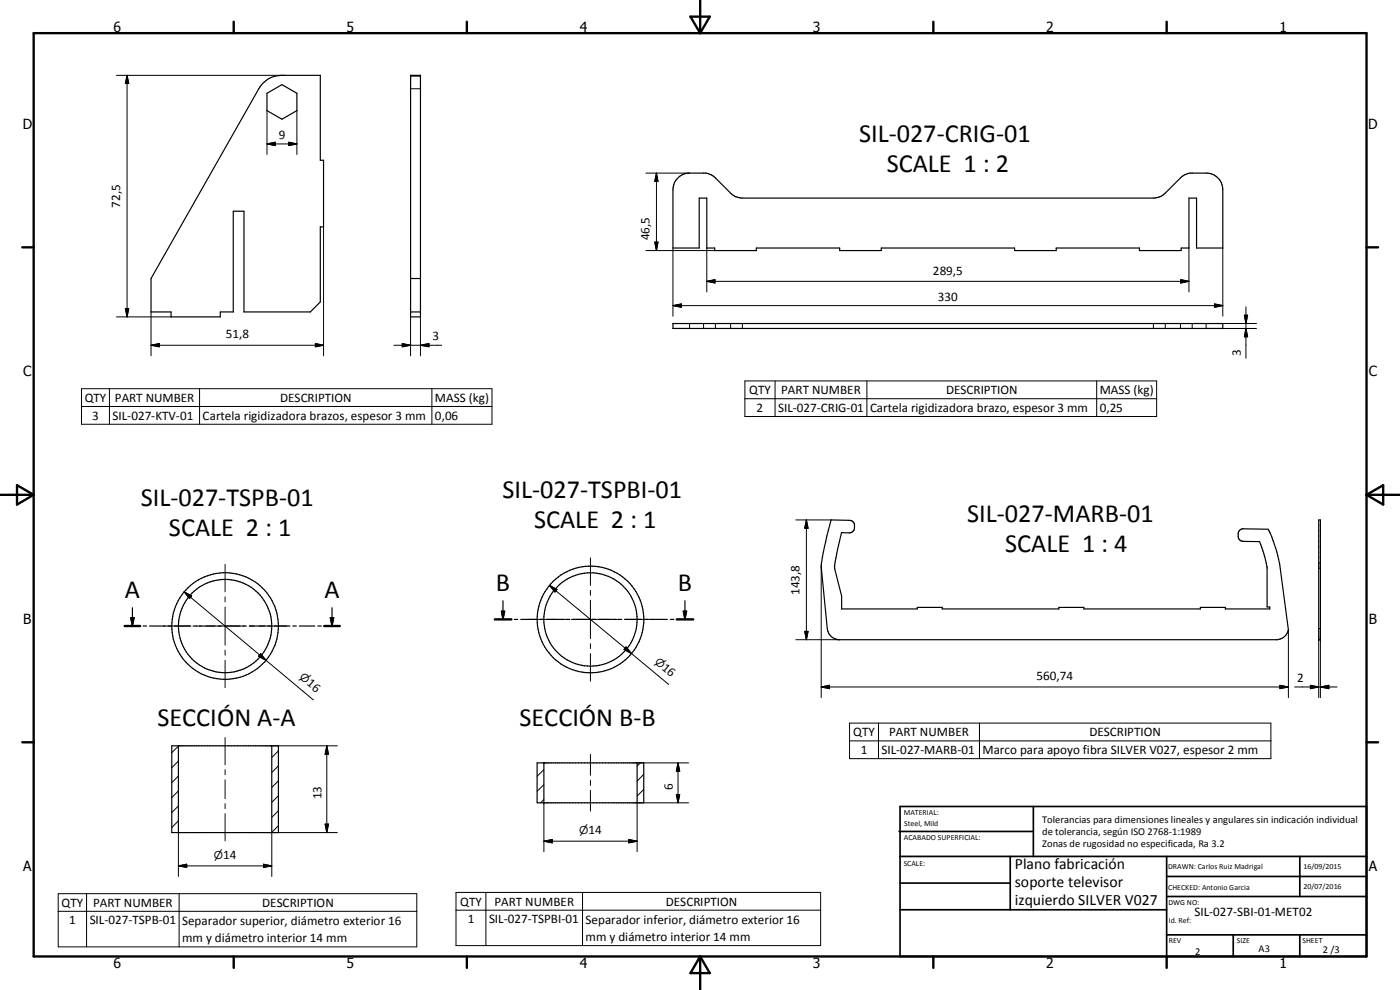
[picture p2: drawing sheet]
<svg xmlns="http://www.w3.org/2000/svg" width="420mm" height="297mm" viewBox="0 0 420 297" stroke-linecap="round" stroke-linejoin="round" font-family="sans-serif">
<g fill="none" stroke="#000" stroke-width=".35">
<path d="M78.8 25.1a7.6 7.6 0 0 1 5.6-2.5h11.7v25.5h1v20h-1v22.5l-3 3h-19.9v-30.2h-3.2v30.2h-3.9v1.5h-14.8v-1.5h-6v-10l32.4-57zM80.1 28l4.5-2.6 4.5 2.6v5.2l-4.5 2.6-4.5-2.6zM123.2 22.6h3v72.5h-3zM123.2 22.8h3M203.3 53.6l1.2-1 1.9-.7 6.2 .2 1.7 .9 5.3 5.3 1.3 .8 1.9 .3h123.3a5.1 5.1 0 0 0 3.6-1.4l4.9-5 .8-.5 1.9-.6h5.2a5 5 0 0 1 4.5 5v17.5h-7.9v-15h-2.3v15h-2.3v.8h-12.5v-.8h-25v.8h-12.5v-.8h-40v.8h-12.5v-.8h-25v.8h-12.5v-.8h-2.4v-15h-2.3v15h-7.8v-17.5l.4-2zM123.2 93.6h3M123.2 83.6h3M202 97.1h165v1.5h-165zM249.4 156l5.6 .1 1 .5a2.02 2.02 0 0 1 .4 2.1l-.4 .7-.8 .5-2.7-.1-1.9 8.8-.1 1.9 2.1 8.4v3.8h22.7v-.5h7.5v.5h35v-.5h7.5v.5h34.9v-.5h7.5v.5h13.4v-.6h-.8v-12l-1-3.9-1.3-3.7-4.9-.1a1.8 1.8 0 0 1-1.5-2.6l.5-.7 .7-.4 7.8 .1 .3 .6 2 5.1 1.1 4.5 2.7 20a3.8 3.8 0 0 1-3.3 2.9h-131.9a3.8 3.8 0 0 1-3.2-3.3l-1.8-18.1a45.9 45.9 0 0 1 2.1-11.2zM395.8 156h.5v35.9h-.5zM37.4 187.8h4.7M39.2 185.3h1l-.5 2.5z"/>
<path d="M39.7 182.3v5.5M43 187.8h1M44.9 187.8h4.7M50.4 187.8h1.1M52.4 187.8h4.7M57.9 187.8h1.1M59.8 187.8h4.7M65.4 187.8h1.1M67.3 187.8h4.7M72.9 187.8h1M74.8 187.8h4.7M80.4 187.8h1"/>
<path d="M82.3 187.8h4.7M87.9 187.8h1M89.8 187.8h4.7M95.4 187.8h1M97.3 187.8h4.7M99.1 185.3h1l-.5 2.5zM99.6 182.3v5.5M148.5 185.8h5M150.5 183.4h1l-.6 2.4zM150.9 180.3v5.5M154.3 185.8h1.1M156.3 185.8h5"/>
<path d="M162.1 185.8h1.1M164.1 185.8h5M170 185.8h1M171.9 185.8h5M177.7 185.8h1.1M179.7 185.8h5M185.6 185.8h1M187.5 185.8h5M193.4 185.8h1M195.3 185.8h5M201.2 185.8h1M203.1 185.8h5"/>
<path d="M205.1 183.4h1l-.5 2.4zM205.6 180.3v5.5M51.6 223.8h32v26h-32zM53.5 223.8v26M81.6 223.8v26M161.2 228.9h32v12h-32zM163.2 228.9v12M191.2 228.9v12"/>
<circle cx="67.6" cy="187.8" r="14"/>
<circle cx="67.6" cy="187.9" r="16"/>
<circle cx="177.2" cy="185.9" r="16"/>
<circle cx="177.2" cy="185.9" r="14"/>
</g>
<g fill="#000">
<circle cx="123.2" cy="22.6" r=".18"/>
<circle cx="126.2" cy="22.6" r=".18"/>
<circle cx="395.8" cy="191.9" r=".18"/>
<circle cx="396.3" cy="191.9" r=".18"/>
<circle cx="163.2" cy="228.9" r=".18"/>
<circle cx="163.2" cy="240.9" r=".18"/>
</g>
<g fill="none" stroke="#000" stroke-width=".3">
<path d="M35 22.6h50.4M38.1 22.6l.5 2.5h-1zM38.1 22.6v72.5M80.1 33.2v13.2M89.1 33.2v13.2M123.2 26.6h3M80.1 43.2l2.5-.5v1zM80.1 43.2h9M86.6 42.7l2.5 .5-2.5 .5zM193.8 51.9h13.2M197 51.9l.5 2.5h-1zM197 51.9v23.3"/>
<path d="M97.1 68.1v38.7M193.8 75.2h20.7M196.5 72.6h1l-.5 2.6zM202 74.4v20.5M212.1 74.4v13.2M356.8 74.4v13.2M367 74.4v20.5M35 95.1h16.3M37.6 92.6h1l-.5 2.5zM45.3 93.6v13.2M123.2 95.1v11.7M126.2 95.1v11.7"/>
<path d="M202 91.7l2.5-.5v1zM202 91.7h165M207 97.1v1.5M211.1 97.1v1.5M212.1 84.4l2.5-.5v1zM212.1 84.4h144.7M214.7 97.1v1.5M219.3 97.1v1.5M222.8 97.1v1.5M346.1 97.1v1.5M349.7 97.1v1.5M354.3 97.1v1.5"/>
<path d="M354.4 83.9l2.4 .5-2.4 .5zM357.8 97.1v1.5M362 97.1v1.5M364.5 91.2l2.5 .5-2.5 .5zM367 97.1h10.1M367 98.6h10.1M373.5 94.6h.9l-.5 2.5zM373.9 98.6l.5 2.4h-.9zM373.9 92.1v15.4M24.5 116.6h123.1v10.7h-123.1zM32.8 116.6v10.7M45.3 103.6l2.5-.5v1z"/>
<path d="M45.3 103.6h51.8M59.9 116.6v10.7M94.6 103.1l2.5 .5-2.5 .5zM118.2 103.6h14.3M120.7 103.1l2.5 .5-2.5 .5zM126.2 103.6l2.5-.5v1zM129.6 116.6v10.7M223.6 114.3h123.5v10.7h-123.5zM223.6 119.6h123.5M232.6 114.3v10.7M260.2 114.3v10.7M329.1 114.3v10.7"/>
<path d="M24.5 122h123.1M238.8 156h10.6M242 156l.5 2.5h-1zM242 156v35.9M55.3 177.6l2.2 1.2-.6 .8zM55.3 177.6l24.5 20.5M67.6 169.3v8.3M67.6 179.1v1.5M164.9 175.6l2.3 1.3-.7 .7zM164.9 175.6l24.6 20.5M177.2 167.4v8.2M177.2 177.1v1.5"/>
<path d="M246.5 169.8v39.5M395.8 170.5h.5M395.8 168.9h.5M49.1 187.8h8.2M58.8 187.8h1.5M61.8 187.8h11.5M67.6 182.1v11.5M67.6 195.1v1.5M67.6 198.1v8.2M74.8 187.8h1.5M77.8 187.8h8.3M78.2 196.1l1.6 2-2.2-1.2z"/>
<path d="M79.8 198.1l14.3 11.9M158.7 185.8h8.3M168.5 185.8h1.5M171.5 185.8h11.5M177.2 180.1v11.5M177.2 193.1v1.5M177.2 196.1v8.3M184.5 185.8h1.5M187.5 185.8h8.2M187.9 194.1l1.6 2-2.2-1.2zM189.5 196.1l11.2 9.3M238.8 191.9h13.2"/>
<path d="M241.5 189.4h1l-.5 2.5zM386.7 189v20.3M395.8 188.6h.5M395.8 191.9v17.4M396.3 191.9v17.4M246.5 206.1l2.5-.5v1zM246.5 206.1h140.2M255 217h126.4v10.6h-126.4zM263.6 217v10.6M294 217v10.6M384.1 205.6l2.6 .5-2.6 .5zM388.5 206.1h12.8"/>
<path d="M393.3 205.6l2.5 .5-2.5 .5zM396.3 206.1l2.5-.5v1zM53.5 237.3l-1.9 2M53.5 232.8l-1.9 2M53.5 228.3l-1.9 2M53.5 223.9l-1.9 1.9M67.6 221.3v8.1M67.6 230.9v1.6M67.6 234v5.6M81.6 223.8h19.6M83.6 238.8l-2 1.9M83.6 234.3l-2 2"/>
<path d="M83.6 229.8l-2 2M83.6 225.3l-2 2M98.1 223.8l.5 2.5h-1zM98.1 223.8v26M163.2 239.9l-1 1M163.2 235.4l-2 2M163.2 230.9l-2 2M177.2 226.4v6.2M177.2 234.1v1.5M177.2 237.1v6.3M191.2 228.9h15.5M192.2 228.9l-1 1"/>
<path d="M193.2 236.9l-2 1.9M193.2 232.3l-2 2.1M203 238.4h1l-.5 2.5zM203.5 228.9l.5 2.5h-1zM203.5 228.9v12M255 222.3h126.4M53.5 259.8l2.5-.5v1zM53.5 246.3l-1.9 2M53.5 241.8l-1.9 2M53.5 259.8h28.1M53.5 249.8v13.2M67.6 241.1v1.5"/>
<path d="M67.6 244.1v8.2M79.1 259.3l2.5 .5-2.5 .5zM83.6 247.7l-2 2M83.6 243.2l-2 2M97.6 247.3h1l-.5 2.5zM101.2 249.8h-19.6v13.2M163.2 252.4l2.5-.5v1zM163.2 252.4h28M163.2 240.9v14.7M188.7 251.9l2.5 .5-2.5 .5zM206.7 240.9h-15.5v14.7M17.5 268.1h107.6v16h-107.6z"/>
<path d="M17.5 273.4h107.6M26 268.1v16M53.8 268.1v16M136.9 267.8h109.4v15.9h-109.4zM136.9 273.1h109.4M145.8 267.8v15.9M174.8 267.8v15.9"/>
</g>
<g fill="none" stroke="#000" stroke-width=".71">
<path d="M10.1 9.9h400v277.1h-400zM70.1 6.5v3.4M140.1 6.5v3.4M207.2 5h5.8l-2.9 4.9zM210.1 0v9.9M280.1 6.5v3.4M350.1 6.5v3.4M6.7 74.2h3.4M410.1 74.2h3.5M.1 148.5h10M5.1 145.6l5 2.9-5 2.9zM410.1 148.5h10"/>
<path d="M410.1 148.5l5-2.9v5.8zM37.4 187.8h4.7M97.3 187.8h4.7M148.5 185.8h5M203.1 185.8h5M6.7 222.7h3.4M410.1 222.7h3.5M70.1 287v3.4M140.1 287v3.4M210.1 287v10M210.1 287l2.9 5h-5.8zM280.1 287v3.4"/>
<path d="M350.1 287v3.4"/>
</g>
<g fill="none" stroke="#000" stroke-width=".51">
<path d="M269.8 249.5h40.3M270.1 242h140v45h-140zM270.1 257h140M303.2 257v16M310.1 242v15M350.1 257v30M390.1 257v12M270.1 265h33.1M270.1 273h80M350.1 269h60M350.1 263h60M350.1 280.5h60"/>
<path d="M370.1 280.5v6.5M390.1 280.5v6.5"/>
</g>
<g fill="#000">
<path d="M38.1 22.6l.5 2.5h-1zM80.1 43.2l2.5-.5v1zM86.6 42.7l2.5 .5-2.5 .5zM197 51.9l.5 2.5h-1zM196.5 72.6h1l-.5 2.6zM37.6 92.6h1l-.5 2.5zM202 91.7l2.5-.5v1zM212.1 84.4l2.5-.5v1zM354.4 83.9l2.4 .5-2.4 .5zM364.5 91.2l2.5 .5-2.5 .5zM373.5 94.6h.9l-.5 2.5zM45.3 103.6l2.5-.5v1z"/>
<path d="M94.6 103.1l2.5 .5-2.5 .5zM120.7 103.1l2.5 .5-2.5 .5zM126.2 103.6l2.5-.5v1zM373.9 98.6l.5 2.4h-.9zM242 156l.5 2.5h-1zM55.3 177.6l2.2 1.2-.6 .8zM164.9 175.6l2.3 1.3-.7 .7zM39.2 185.3h1l-.5 2.5zM78.2 196.1l1.6 2-2.2-1.2zM99.1 185.3h1l-.5 2.5zM150.5 183.4h1l-.6 2.4zM187.9 194.1l1.6 2-2.2-1.2z"/>
<path d="M205.1 183.4h1l-.5 2.4zM241.5 189.4h1l-.5 2.5zM246.5 206.1l2.5-.5v1zM384.1 205.6l2.6 .5-2.6 .5zM393.3 205.6l2.5 .5-2.5 .5zM396.3 206.1l2.5-.5v1zM98.1 223.8l.5 2.5h-1zM203 238.4h1l-.5 2.5zM203.5 228.9l.5 2.5h-1zM53.5 259.8l2.5-.5v1zM97.6 247.3h1l-.5 2.5zM163.2 252.4l2.5-.5v1z"/>
<path d="M188.7 251.9l2.5 .5-2.5 .5zM79.1 259.3l2.5 .5-2.5 .5z"/>
</g>
<g font-size="7.9">
<text x="257.8" y="42.6">SIL-027-CRIG-01</text>
<text x="266.1" y="51.6">SCALE 1 : 2</text>
<text x="150.8" y="149.5">SIL-027-TSPBI-01</text>
<text x="42.2" y="151.8">SIL-027-TSPB-01</text>
<text x="50.7" y="160.7">SCALE 2 : 1</text>
<text x="160.3" y="158.5">SCALE 2 : 1</text>
<text x="290.3" y="156.8">SIL-027-MARB-01</text>
<text x="301.7" y="165.7">SCALE 1 : 4</text>
<text x="37.5" y="179.3">A</text>
<text x="97.4" y="179.3">A</text>
<text x="148.8" y="177.4">B</text>
<text x="203.4" y="177.4">B</text>
<text x="47.3" y="218">SECCIÓN A-A</text>
<text x="155.9" y="217.8">SECCIÓN B-B</text>
</g>
<g font-size="4.7">
<text x="304.6" y="260.8">Plano fabricación</text>
<text x="304.6" y="266.2">soporte televisor</text>
<text x="304.6" y="271.6">izquierdo SILVER V027</text>
</g>
<g font-size="4.2">
<text x="34" y="9.6">6</text>
<text x="104" y="9.6">5</text>
<text x="174" y="9.6">4</text>
<text x="244" y="9.6">3</text>
<text x="314" y="9.6">2</text>
<text x="384" y="9.6">1</text>
<text x="6.8" y="38.7">D</text>
<text x="410.6" y="38.7">D</text>
<text x="7" y="112.9">C</text>
<text x="410.8" y="112.9">C</text>
<text x="7" y="187.1">B</text>
<text x="410.8" y="187.1">B</text>
<text x="7" y="261.4">A</text>
<text x="410.8" y="261.4">A</text>
<text x="34" y="290.4">6</text>
<text x="104" y="290.4">5</text>
<text x="174" y="290.4">4</text>
<text x="244" y="290.4">3</text>
<text x="314" y="290.4">2</text>
<text x="384" y="290.4">1</text>
</g>
<g font-size="3.9">
<text x="83.6" y="41.7">9</text>
<text x="36.1" y="62.3" transform="rotate(-90 36.1 62.3)">72,5</text>
<text x="194.9" y="72.1" transform="rotate(-90 194.9 72.1)">46,5</text>
<text x="280" y="82.4">289,5</text>
<text x="281.5" y="90.2">330</text>
<text x="67.8" y="101.5">51,8</text>
<text x="129.8" y="102.1">3</text>
<text x="372.4" y="106.8" transform="rotate(-90 372.4 106.8)">3</text>
<text x="224.9" y="118.3">QTY</text>
<text x="234.4" y="118.2">PART NUMBER</text>
<text x="283.9" y="118.3">DESCRIPTION</text>
<text x="330.1" y="118.4">MASS (kg)</text>
<text x="25.4" y="120.6">QTY</text>
<text x="27.7" y="125.9">3</text>
<text x="33.8" y="125.9">SIL-027-KTV-01</text>
<text x="34.4" y="120.6">PART NUMBER</text>
<text x="60.8" y="126">Cartela rigidizadora brazos, espesor 3 mm</text>
<text x="84.1" y="120.6">DESCRIPTION</text>
<text x="130.5" y="120.7">MASS (kg)</text>
<text x="130.5" y="125.9">0,06</text>
<text x="227.1" y="123.6">2</text>
<text x="233.5" y="123.6">SIL-027-CRIG-01</text>
<text x="261.1" y="123.7">Cartela rigidizadora brazo, espesor 3 mm</text>
<text x="330.1" y="123.6">0,25</text>
<text x="239.9" y="178.5" transform="rotate(-90 239.9 178.5)">143,8</text>
<text x="198.4" y="200.7" transform="rotate(40 198.4 200.7)">16</text>
<text x="91.9" y="205.4" transform="rotate(40 91.9 205.4)">16</text>
<text x="311.1" y="204">560,74</text>
<text x="389.3" y="204.6">2</text>
<text x="256.1" y="220.9">QTY</text>
<text x="266.9" y="220.9">PART NUMBER</text>
<text x="327" y="220.9">DESCRIPTION</text>
<text x="258.3" y="226.2">1</text>
<text x="264.5" y="226.2">SIL-027-MARB-01</text>
<text x="294.9" y="226.3">Marco para apoyo fibra SILVER V027, espesor 2 mm</text>
<text x="96.5" y="239.8" transform="rotate(-90 96.5 239.8)">13</text>
<text x="201.9" y="236.9" transform="rotate(-90 201.9 236.9)">6</text>
<text x="176.6" y="250.3">14</text>
<text x="67" y="257.6">14</text>
<text x="18.5" y="272.1">QTY</text>
<text x="27.9" y="272.1">PART NUMBER</text>
<text x="78.7" y="272.1">DESCRIPTION</text>
<text x="138.1" y="271.7">QTY</text>
<text x="148.4" y="271.7">PART NUMBER</text>
<text x="199.8" y="271.7">DESCRIPTION</text>
<text x="358.5" y="275">SIL-027-SBI-01-MET02</text>
<text x="20.8" y="277.4">1</text>
<text x="26.9" y="277.4">SIL-027-TSPB-01</text>
<text x="54.7" y="277.5">Separador superior, diámetro exterior 16</text>
<text x="140.4" y="277">1</text>
<text x="146.8" y="277">SIL-027-TSPBI-01</text>
<text x="175.8" y="277.1">Separador inferior, diámetro exterior 16</text>
<text x="54.7" y="282.8">mm y diámetro interior 14 mm</text>
<text x="175.8" y="282.4">mm y diámetro interior 14 mm</text>
</g>
<g font-size="3.3">
<text x="89.7" y="203.5" transform="rotate(40 89.7 203.5)">⌀</text>
<text x="196.3" y="198.9" transform="rotate(40 196.3 198.9)">⌀</text>
<text x="173.9" y="250.3">⌀</text>
<text x="64.2" y="257.6">⌀</text>
</g>
<g font-size="3.1">
<text x="312.7" y="246.8">Tolerancias para dimensiones lineales y angulares sin indicación individual</text>
<text x="312.7" y="250.4">de tolerancia, según ISO 2768-1:1989</text>
<text x="312.7" y="254">Zonas de rugosidad no especificada, Ra 3.2</text>
<text x="358.7" y="286.5">2</text>
<text x="377.7" y="285.6">A3</text>
<text x="397" y="285.9">2 /3</text>
</g>
<g font-size="2.4">
<text x="271.2" y="244.4">MATERIAL:</text>
<text x="271.3" y="252">ACABADO SUPERFICIAL:</text>
<text x="271.4" y="247.9">Steel, Mild</text>
<text x="271.2" y="259.7">SCALE:</text>
<text x="350.6" y="260.8">DRAWN: Carlos Ruiz Madrigal</text>
<text x="391.2" y="260.6">16/09/2015</text>
<text x="350.6" y="267">CHECKED: Antonio Garcia</text>
<text x="391.2" y="266.7">20/07/2016</text>
<text x="350.6" y="271.4">DWG NO:</text>
<text x="350.8" y="276.9">Id. Ref:</text>
<text x="350.8" y="282.8">REV</text>
<text x="371.2" y="282.9">SIZE</text>
<text x="390.9" y="282.9">SHEET</text>
</g>
</svg>
